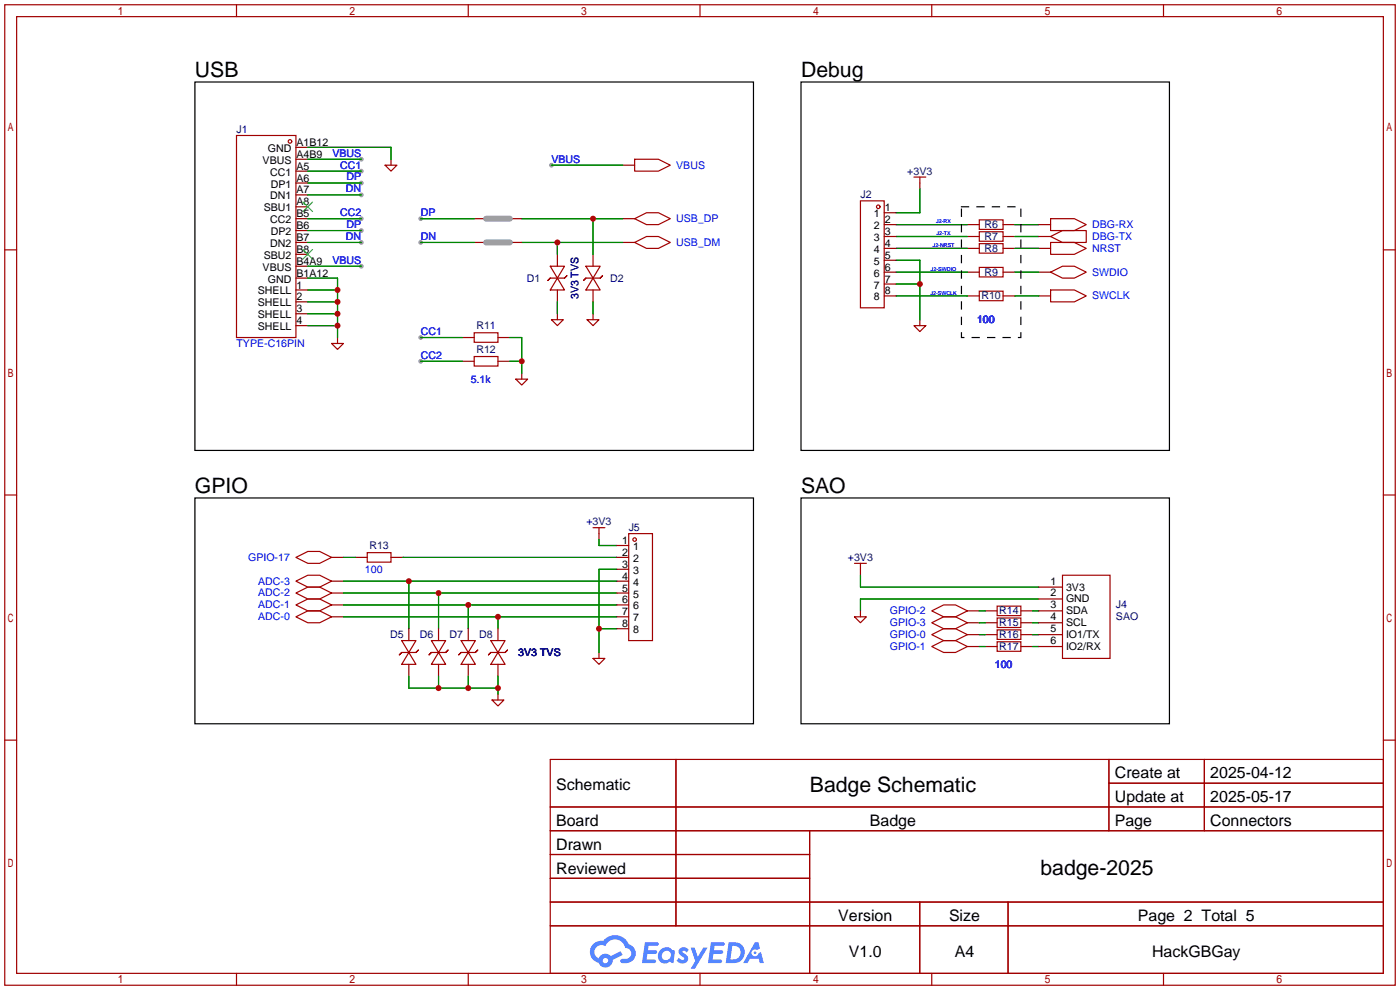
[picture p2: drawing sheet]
<svg xmlns="http://www.w3.org/2000/svg" width="299mm" height="212mm" viewBox="0 0 299 212" stroke-linecap="round" stroke-linejoin="round" font-family="sans-serif">
<g fill="#999">
<circle cx="89.9" cy="72.1" r=".51"/>
<circle cx="77.2" cy="34" r=".51"/>
<circle cx="117.9" cy="35.3" r=".51"/>
<circle cx="77.2" cy="56.9" r=".51"/>
<circle cx="77.2" cy="36.6" r=".51"/>
<circle cx="77.2" cy="46.7" r=".51"/>
<circle cx="89.9" cy="77.2" r=".51"/>
<circle cx="77.2" cy="39.1" r=".51"/>
<circle cx="77.2" cy="49.3" r=".51"/>
<circle cx="77.2" cy="41.7" r=".51"/>
<circle cx="77.2" cy="51.8" r=".51"/>
<circle cx="89.9" cy="46.7" r=".51"/>
<circle cx="89.9" cy="51.8" r=".51"/>
</g>
<g fill="none" stroke="#a10000" stroke-width=".25">
<path d="M1 1h297.2v209.6h-297.2zM3.6 3.6h292.1v204.4h-292.1zM50.5 1v2.6M100.1 1v2.6M149.6 1v2.6M199.1 1v2.6M248.7 1v2.6M1 53.4h2.6M295.7 53.4h2.5M1 105.8h2.6M295.7 105.8h2.5M1 158.2h2.6"/>
<path d="M295.7 158.2h2.5M117.6 162.3h178.1v45.7h-178.1zM117.6 172.5h178.1M117.6 177.5h178.1M144.5 162.3v35.6M173 177.5v30.5M237 162.3v15.2M237 167.4h58.7M257.4 162.3v15.2M117.6 182.6h55.4M117.6 192.8h178.1M117.6 187.7h55.4"/>
<path d="M117.6 197.9h178.1M196.6 192.8v15.2M215.4 192.8v15.2M50.5 208v2.6M100.1 208v2.6M149.6 208v2.6M199.1 208v2.6M248.7 208v2.6"/>
</g>
<g fill="#5487ff">
<path d="M145.3 202.7a1.3 1.3 0 0 1 1.9 .3l-.4 .6a.54 .54 0 0 0-.9-.2l.1 .2a1.34 1.34 0 0 1 .9 1.8 1.47 1.47 0 0 1-2.3-.1l.5-.6 .8 .5a.31 .31 0 0 0 .4-.3 .31 .31 0 0 0-.3-.4 1.12 1.12 0 0 1-.7-1.8z"/>
<path d="M147.6 202.5h.9l.6 2 1.2-2h.9l-2.7 4.6h-.9l1-1.7z"/>
<path d="M137.8 201.4h1.7a1.31 1.31 0 0 1 1.2 .2 .4 .4 0 0 1-.3 .5l-1.8 .1-.1 .9h1.6a.4 .4 0 0 1 .4 .4 .4 .4 0 0 1-.5 .4h-1.6l-.2 1.2h1.4a.46 .46 0 0 1 .5 0 .46 .46 0 0 1 .1 .5l-.4 .2h-2.6z"/>
<path d="M151.9 201.4h1.7a1.32 1.32 0 0 1 1.2 .2 .39 .39 0 0 1-.3 .5l-1.8 .1-.1 .9h1.6a.4 .4 0 0 1 .4 .4 .4 .4 0 0 1-.4 .4h-1.7l-.2 1.2h1.4a.46 .46 0 0 1 .5 0 .46 .46 0 0 1 .1 .5l-.4 .2h-2.6z"/>
<path d="M161.3 201.4h.8l.3 1.3-.6 .4a.75 .75 0 0 0-1.1 .3 .75 .75 0 0 0 .5 1 .75 .75 0 0 0 .9-.7l.5-.2 .6 2.3h-.8l-.3-.9h-1.8l-.5 .9h-1z"/>
<path d="M155.7 201.4l-.6 4.4h1.5a2.27 2.27 0 0 0 2.6-2.2 2.27 2.27 0 0 0-2.7-2.2zM156.5 202.1a1.5 1.5 0 0 1 1.8 1.6 1.5 1.5 0 0 1-1.9 1.4h-.3z"/>
<path d="M141.2 203a1.6 1.6 0 0 0-.3 2.3 1.6 1.6 0 0 0 2.3 .2l.7 .3 .3-2.4-.1-.3-.5-.1a1.58 1.58 0 0 0-2.4 0zM141.8 203.5a.98 .98 0 0 1 1.6 .4 .98 .98 0 0 1-1.1 1.3 .94 .94 0 0 1-.9-.7 .94 .94 0 0 1 .4-1z"/>
<path d="M126.8 201.8a2.37 2.37 0 0 0 1.1 4 1.54 1.54 0 0 0 1.8 1 1.54 1.54 0 0 0 1.2-1.6l2.2-1.1-.5-.8-2 1a1.57 1.57 0 0 0-2.7 .5 1.5 1.5 0 0 1-.7-2.1 1.5 1.5 0 0 1 2.2-.5 2.23 2.23 0 0 1 2.3-1.4 2.23 2.23 0 0 1 2 1.8 1.16 1.16 0 0 1 1.2 1.1 1.16 1.16 0 0 1-1.1 1.2h-.7a.47 .47 0 0 0-.5 .4 .47 .47 0 0 0 .4 .5 2.17 2.17 0 0 0 2.5-.9 2.17 2.17 0 0 0-.3-2.7l-.8-.4a3.2 3.2 0 0 0-5.5-.7l-1.1 .1zM128.8 205.3a.6 .6 0 0 1 1.2 0 .6 .6 0 0 1-1.2 0z"/>
<circle cx="161.4" cy="203.6" r=".28"/>
</g>
<g fill="none" stroke="#a10000" stroke-width=".25">
<path d="M50.5 29h12.7v43.1h-12.7zM82.3 35.3h2.5l-1.2 1.3zM135.6 34h5.1l2.6 1.3-2.6 1.3h-5.1zM195.3 37.8h2.6M196.6 37.8v1.3M117.6 59.4l-.5 .5 .5-.5M117.6 56.9h3l-1.5 2.5zM117.6 59.4h3M119.1 59.4l1.5 2.6h-3zM120.6 59.4l.6-.5-.6 .5M125.2 59.4l-.5 .5 .5-.5M125.2 56.9h3.1l-1.6 2.5z"/>
<path d="M125.2 59.4h3.1M126.7 59.4l1.6 2.6h-3.1zM128.3 59.4l.5-.5-.5 .5M135.6 46.7l2.6-1.2h2.5l2.6 1.2-2.6 1.3h-2.5zM135.6 51.8l2.6-1.3h2.5l2.6 1.3-2.6 1.3h-2.5zM183.9 42.9h5.1v22.9h-5.1zM209.3 47h5.1v2h-5.1zM209.3 49.5h5.1v2.1h-5.1zM209.3 52.1h5.1v2h-5.1zM209.3 57.2h5.1v2h-5.1zM224.5 58.2l2.6-1.3h2.5l2.6 1.3-2.6 1.2h-2.5zM224.5 51.8h5.1l2.6 1.3-2.6 1.3h-5.1z"/>
<path d="M224.5 50.5l2.6-1.2h5.1v2.5h-5.1zM224.5 46.7h5.1l2.6 1.3-2.6 1.3h-5.1zM70.9 73.4h2.5l-1.3 1.3zM101.3 71.1h5.1v2.1h-5.1zM101.3 76.2h5.1v2h-5.1zM117.9 68.3h2.5l-1.3 1.3zM125.5 68.3h2.5l-1.3 1.3zM195.3 69.6h2.6l-1.3 1.3zM209.3 62.2h5.1v2.1h-5.1zM224.5 62h5.1l2.6 1.2-2.6 1.3h-5.1zM110.2 81h2.6l-1.3 1.3zM63.2 119.1l2.6-1.2h2.5l2.6 1.2-2.6 1.3h-2.5z"/>
<path d="M78.5 118.1h5.1v2h-5.1zM126.7 112.8h2.6M128 112.8v1.2M134.4 114h5v22.9h-5zM63.2 131.8l2.6-1.2h2.5l2.6 1.2-2.6 1.3h-2.5zM63.2 129.3l2.6-1.3h2.5l2.6 1.3-2.6 1.3h-2.5zM63.2 126.7l2.6-1.2h2.5l2.6 1.2-2.6 1.3h-2.5zM63.2 124.2l2.6-1.3h2.5l2.6 1.3-2.6 1.3h-2.5zM85.9 139.4l-.6 .6 .6-.6M85.9 136.9h3l-1.5 2.5zM85.9 139.4h3M87.4 139.4l1.5 2.6h-3z"/>
<path d="M88.9 139.4l.5-.5-.5 .5M92.2 139.4l-.5 .6 .5-.6M92.2 136.9h3l-1.5 2.5zM92.2 139.4h3M93.7 139.4l1.5 2.6h-3zM95.2 139.4l.6-.5-.6 .5M98.6 139.4l-.6 .6 .6-.6M98.6 136.9h3l-1.5 2.5zM98.6 139.4h3M100.1 139.4l1.5 2.6h-3zM101.6 139.4l.5-.5-.5 .5M104.9 139.4l-.5 .6 .5-.6"/>
<path d="M104.9 136.9h3l-1.5 2.5zM104.9 139.4h3M106.4 139.4l1.5 2.6h-3zM107.9 139.4l.6-.5-.6 .5M182.6 131.8h2.6l-1.3 1.3zM182.6 120.4h2.6M183.9 120.4v1.3M199.1 135.6l2.6-1.2h2.5l2.6 1.2-2.6 1.3h-2.5zM199.1 138.2l2.6-1.3h2.5l2.6 1.3-2.6 1.2h-2.5zM199.1 130.6l2.6-1.3h2.5l2.6 1.3-2.6 1.2h-2.5zM199.1 133.1l2.6-1.3h2.5l2.6 1.3-2.6 1.3h-2.5zM213.1 129.5h5.1v2.1h-5.1z"/>
<path d="M213.1 132.1h5.1v2h-5.1zM213.1 134.6h5.1v2.1h-5.1zM213.1 137.2h5.1v2h-5.1zM227.1 122.9h10.1v17.8h-10.1zM105.2 149.6h2.5l-1.3 1.3zM126.7 140.7h2.6l-1.3 1.3z"/>
<circle cx="62" cy="30.2" r=".38"/>
<circle cx="187.7" cy="44.2" r=".38"/>
<circle cx="135.6" cy="115.3" r=".38"/>
</g>
<g fill="none" stroke="#870000" stroke-width=".25">
<path d="M63.2 31.5h2.6M63.2 34h2.6M63.2 36.6h2.6M63.2 39.1h2.6M83.6 34v1.3M133.1 35.3h2.5M196.6 39.1v1.3M63.2 46.7h2.6M63.2 51.8h2.6M63.2 41.7h2.6M63.2 44.2h2.6M63.2 49.3h2.6"/>
<path d="M63.2 54.4h2.6M63.2 56.9h2.6M63.2 59.4h2.6M101.3 46.7h2.6M101.3 51.8h2.6M109 46.7h2.5M109 51.8h2.5M119.1 54.4v2.5M126.7 54.4v2.5M133.1 46.7h2.5M133.1 51.8h2.5M189 48h2.5"/>
<path d="M189 50.5h2.5M189 53.1h2.5M189 58.2h2.5M189 45.5h2.5M189 55.6h2.5M206.8 48h2.5M206.8 50.5h2.5M206.8 53.1h2.5M206.8 58.2h2.5M214.4 48h2.5M214.4 50.5h2.5M214.4 53.1h2.5"/>
<path d="M214.4 58.2h2.5M222 48h2.5M222 50.5h2.5M222 53.1h2.5M222 58.2h2.5M63.2 62h2.6M63.2 64.5h2.6M63.2 67.1h2.6M63.2 69.6h2.6M72.1 72.1v1.3M98.8 72.1h2.5M98.8 77.2h2.5"/>
<path d="M106.4 72.1h2.6M106.4 77.2h2.6M111.5 79.8v1.2M119.1 62v2.5M119.1 67.1v1.2M126.7 62v2.5M126.7 67.1v1.2M189 63.2h2.5M189 60.7h2.5M196.6 68.3v1.3M206.8 63.2h2.5M214.4 63.2h2.5"/>
<path d="M222 63.2h2.5M70.9 119.1h2.5M75.9 119.1h2.6M83.6 119.1h2.5M128 114v1.3M131.8 119.1h2.6M131.8 116.6h2.6M70.9 131.8h2.5M70.9 129.3h2.5M70.9 126.7h2.5M70.9 124.2h2.5M87.4 134.4v2.5"/>
<path d="M93.7 134.4v2.5M100.1 134.4v2.5M106.4 134.4v2.5M128 139.4v1.3M131.8 131.8h2.6M131.8 129.3h2.6M131.8 126.7h2.6M131.8 124.2h2.6M131.8 121.7h2.6M131.8 134.4h2.6M183.9 121.7v1.2M183.9 130.6v1.2"/>
<path d="M206.8 135.6h2.5M206.8 138.2h2.5M206.8 130.6h2.5M206.8 133.1h2.5M210.6 135.6h2.5M210.6 138.2h2.5M210.6 130.6h2.5M210.6 133.1h2.5M218.2 135.6h2.5M218.2 138.2h2.5M218.2 130.6h2.5M218.2 133.1h2.5"/>
<path d="M222 135.6h5.1M222 138.2h5.1M222 130.6h5.1M222 133.1h5.1M222 125.5h5.1M222 128h5.1M87.4 142v2.5M93.7 142v2.5M100.1 142v2.5M106.4 142v2.5M106.4 148.3v1.3"/>
</g>
<g fill="none" stroke="#008700" stroke-width=".25">
<path d="M65.8 34h11.4M65.8 36.6h11.4M65.8 39.1h11.4M65.8 31.5h17.8v2.5M117.9 35.3h15.2M65.8 51.8h11.4M65.8 46.7h11.4M65.8 56.9h11.4M65.8 49.3h11.4M65.8 41.7h11.4M65.8 59.4h6.3v12.7M89.9 51.8h11.4"/>
<path d="M89.9 46.7h11.4M111.5 51.8h21.6M111.5 46.7h21.6M119.1 51.8v2.6M126.7 46.7v7.7M191.5 55.6h5.1v12.7M191.5 48h15.3M191.5 50.5h15.3M191.5 53.1h15.3M191.5 58.2h15.3M196.6 40.4v5.1h-5.1M216.9 48h5.1"/>
<path d="M216.9 50.5h5.1M216.9 53.1h5.1M216.9 58.2h5.1M65.8 69.6h6.3M65.8 67.1h6.3M65.8 64.5h6.3M65.8 62h6.3M89.9 77.2h8.9M89.9 72.1h8.9M109 77.2h2.5M109 72.1h2.5v7.7M119.1 64.5v2.6"/>
<path d="M126.7 64.5v2.6M191.5 63.2h15.3M191.5 60.7h5.1M216.9 63.2h5.1M73.4 119.1h2.5M86.1 119.1h45.7M128 115.3v1.3h3.8M73.4 124.2h58.4M73.4 126.7h58.4M73.4 129.3h58.4M73.4 131.8h58.4M87.4 124.2v10.2"/>
<path d="M93.7 126.7v7.7M100.1 129.3v5.1M106.4 131.8v2.6M128 134.4h3.8M131.8 121.7h-3.8v17.7M183.9 122.9v2.6h38.1M209.3 130.6h1.3M209.3 133.1h1.3M209.3 135.6h1.3M209.3 138.2h1.3M220.7 130.6h1.3M220.7 133.1h1.3"/>
<path d="M220.7 135.6h1.3M220.7 138.2h1.3M222 128h-38.1v2.6M87.4 144.5v2.6h19M93.7 144.5v2.6M100.1 144.5v2.6M106.4 144.5v3.8"/>
</g>
<path d="M205.5 44.2h12.7v27.9h-12.7z" fill="none" stroke="#000" stroke-width=".25" stroke-dasharray="1.5 1.8"/>
<path d="M41.7 17.5h119.3v78.8h-119.3zM171.2 17.5h78.7v78.8h-78.7zM41.7 106.4h119.3v48.3h-119.3zM171.2 106.4h78.7v48.3h-78.7z" fill="none" stroke="#000" stroke-width=".25"/>
<path d="M103.9 46.7h5.1M103.9 51.8h5.1" fill="none" stroke="#999" stroke-width="1.3"/>
<path d="M64.8 43.2l2 2M64.8 53.3l2 2.1M66.8 43.2l-2 2M66.8 53.3l-2 2.1" fill="none" stroke="#3c3" stroke-width=".25"/>
<g fill="#c00">
<circle cx="87.4" cy="124.2" r=".63"/>
<circle cx="93.7" cy="126.7" r=".63"/>
<circle cx="100.1" cy="129.3" r=".63"/>
<circle cx="106.4" cy="131.8" r=".63"/>
<circle cx="196.6" cy="60.7" r=".63"/>
<circle cx="128" cy="134.4" r=".63"/>
<circle cx="106.4" cy="147.1" r=".63"/>
<circle cx="100.1" cy="147.1" r=".63"/>
<circle cx="93.7" cy="147.1" r=".63"/>
<circle cx="119.1" cy="51.8" r=".63"/>
<circle cx="126.7" cy="46.7" r=".63"/>
<circle cx="111.5" cy="77.2" r=".63"/>
<circle cx="72.1" cy="69.6" r=".63"/>
<circle cx="72.1" cy="67.1" r=".63"/>
<circle cx="72.1" cy="64.5" r=".63"/>
<circle cx="72.1" cy="62" r=".63"/>
</g>
<g font-size="4.5">
<text x="41.7" y="16.4">USB</text>
<text x="171.2" y="16.4">Debug</text>
<text x="41.7" y="105.3">GPIO</text>
<text x="171.2" y="105.3">SAO</text>
<text x="173.1" y="169.2">Badge Schematic</text>
<text x="222.4" y="187">badge-2025</text>
</g>
<g font-size="3.4">
<text x="238.3" y="166.4">Create at</text>
<text x="258.7" y="166.4">2025-04-12</text>
<text x="118.9" y="168.9">Schematic</text>
<text x="238.3" y="171.4">Update at</text>
<text x="258.7" y="171.4">2025-05-17</text>
<text x="118.9" y="176.5">Board</text>
<text x="185.9" y="176.5">Badge</text>
<text x="238.3" y="176.5">Page</text>
<text x="258.7" y="176.5">Connectors</text>
<text x="118.9" y="181.6">Drawn</text>
<text x="118.9" y="186.7">Reviewed</text>
<text x="179.2" y="196.8">Version</text>
<text x="202.8" y="196.8">Size</text>
<text x="243.2" y="196.8">Page 2 Total 5</text>
<text x="181.4" y="204.5">V1.0</text>
<text x="204.1" y="204.5">A4</text>
<text x="246.2" y="204.5">HackGBGay</text>
</g>
<g font-size="2.3" fill="#000080">
<text x="50.5" y="28.4">J1</text>
<text x="193.9" y="37.3">+3V3</text>
<text x="183.9" y="42.4">J2</text>
<text x="210.4" y="48.7">R6</text>
<text x="210.4" y="51.3">R7</text>
<text x="210.4" y="53.8">R8</text>
<text x="210.4" y="58.9">R9</text>
<text x="112.6" y="60.2">D1</text>
<text x="123.7" y="64" transform="rotate(-90 123.7 64)">3V3 TVS</text>
<text x="130.4" y="60.2">D2</text>
<text x="209.8" y="64">R10</text>
<text x="101.8" y="70.3">R11</text>
<text x="101.8" y="75.4">R12</text>
<text x="125.3" y="112.2">+3V3</text>
<text x="134.4" y="113.5">J5</text>
<text x="78.9" y="117.3">R13</text>
<text x="181.2" y="119.9">+3V3</text>
<text x="213.6" y="131.3">R14</text>
<text x="238.5" y="130">J4</text>
<text x="83.4" y="136.4">D5</text>
<text x="89.7" y="136.4">D6</text>
<text x="96.1" y="136.4">D7</text>
<text x="102.4" y="136.4">D8</text>
<text x="213.6" y="133.8">R15</text>
<text x="213.6" y="136.4">R16</text>
<text x="238.5" y="132.6">SAO</text>
<text x="110.8" y="140.2">3V3 TVS</text>
<text x="213.6" y="138.9">R17</text>
</g>
<g font-size="2.3">
<text x="56.1" y="35">VBUS</text>
<text x="57.3" y="32.5">GND</text>
<text x="63.4" y="31.2">A1B12</text>
<text x="63.4" y="33.7">A4B9</text>
<text x="57.8" y="37.5">CC1</text>
<text x="57.9" y="40.1">DP1</text>
<text x="63.4" y="36.3">A5</text>
<text x="63.4" y="38.8">A6</text>
<text x="63.4" y="41.3">A7</text>
<text x="56.4" y="45.2">SBU1</text>
<text x="57.8" y="42.6">DN1</text>
<text x="57.8" y="47.7">CC2</text>
<text x="63.4" y="43.9">A8</text>
<text x="63.4" y="46.4">B5</text>
<text x="186.8" y="46.4">1</text>
<text x="189.1" y="45.2">1</text>
<text x="189.1" y="47.7">2</text>
<text x="57.8" y="52.8">DN2</text>
<text x="57.9" y="50.2">DP2</text>
<text x="63.4" y="49">B6</text>
<text x="63.4" y="51.5">B7</text>
<text x="186.8" y="49">2</text>
<text x="186.8" y="51.5">3</text>
<text x="189.1" y="50.2">3</text>
<text x="189.1" y="52.8">4</text>
<text x="56.1" y="57.9">VBUS</text>
<text x="56.4" y="55.3">SBU2</text>
<text x="63.4" y="54">B8</text>
<text x="63.4" y="56.6">B4A9</text>
<text x="63.4" y="59.1">B1A12</text>
<text x="186.8" y="54">4</text>
<text x="186.8" y="56.6">5</text>
<text x="186.8" y="59.1">6</text>
<text x="189.1" y="55.3">5</text>
<text x="189.1" y="57.9">6</text>
<text x="55.1" y="62.9">SHELL</text>
<text x="55.1" y="65.5">SHELL</text>
<text x="57.3" y="60.4">GND</text>
<text x="63.4" y="61.7">1</text>
<text x="63.4" y="64.2">2</text>
<text x="186.8" y="61.7">7</text>
<text x="186.8" y="64.2">8</text>
<text x="189.1" y="60.4">7</text>
<text x="189.1" y="62.9">8</text>
<text x="55.1" y="68">SHELL</text>
<text x="55.1" y="70.6">SHELL</text>
<text x="63.4" y="66.7">3</text>
<text x="63.4" y="69.3">4</text>
<text x="133" y="116.3">1</text>
<text x="133" y="118.8">2</text>
<text x="135.3" y="117.5">1</text>
<text x="133" y="121.4">3</text>
<text x="133" y="123.9">4</text>
<text x="135.3" y="120.1">2</text>
<text x="135.3" y="122.6">3</text>
<text x="135.3" y="125.2">4</text>
<text x="224.5" y="124.9">1</text>
<text x="133" y="126.4">5</text>
<text x="133" y="129">6</text>
<text x="133" y="131.5">7</text>
<text x="135.3" y="127.7">5</text>
<text x="135.3" y="130.2">6</text>
<text x="224.5" y="127.5">2</text>
<text x="224.5" y="130">3</text>
<text x="227.8" y="126.2">3V3</text>
<text x="227.8" y="128.7">GND</text>
<text x="227.8" y="131.3">SDA</text>
<text x="133" y="134.1">8</text>
<text x="135.3" y="132.8">7</text>
<text x="135.3" y="135.3">8</text>
<text x="224.5" y="132.6">4</text>
<text x="224.5" y="135.1">5</text>
<text x="224.5" y="137.6">6</text>
<text x="227.8" y="133.8">SCL</text>
<text x="227.8" y="136.4">IO1/TX</text>
<text x="227.8" y="138.9">IO2/RX</text>
</g>
<g font-size="2.3" fill="#00f">
<text x="71" y="33.5">VBUS</text>
<text x="117.9" y="34.8">VBUS</text>
<text x="72.7" y="36">CC1</text>
<text x="73.9" y="41.1">DN</text>
<text x="74.1" y="38.6">DP</text>
<text x="144.5" y="36">VBUS</text>
<text x="72.7" y="46.2">CC2</text>
<text x="89.9" y="46.2">DP</text>
<text x="144.5" y="47.5">USB_DP</text>
<text x="73.9" y="51.3">DN</text>
<text x="74.1" y="48.7">DP</text>
<text x="89.9" y="51.3">DN</text>
<text x="144.5" y="52.5">USB_DM</text>
<text x="233.4" y="53.8">NRST</text>
<text x="233.4" y="51.3">DBG-TX</text>
<text x="233.4" y="48.7">DBG-RX</text>
<text x="71" y="56.4">VBUS</text>
<text x="233.4" y="58.9">SWDIO</text>
<text x="233.4" y="64">SWCLK</text>
<text x="89.9" y="71.6">CC1</text>
<text x="208.8" y="69.1">100</text>
<text x="50.5" y="74.1">TYPE-C16PIN</text>
<text x="89.9" y="76.7">CC2</text>
<text x="100.6" y="81.8">5.1k</text>
<text x="53" y="119.9">GPIO-17</text>
<text x="55.2" y="124.9">ADC-3</text>
<text x="78" y="122.4">100</text>
<text x="55.2" y="130">ADC-1</text>
<text x="55.2" y="127.5">ADC-2</text>
<text x="190.2" y="131.3">GPIO-2</text>
<text x="55.2" y="132.6">ADC-0</text>
<text x="190.2" y="136.4">GPIO-0</text>
<text x="190.2" y="133.8">GPIO-3</text>
<text x="190.2" y="138.9">GPIO-1</text>
<text x="212.6" y="142.7">100</text>
</g>
<g font-size="1.1" fill="#00f">
<text x="200.1" y="47.7">J2-RX</text>
<text x="199.3" y="52.8">J2-NRST</text>
<text x="200.2" y="50.3">J2-TX</text>
<text x="199" y="57.9">J2-SWDIO</text>
<text x="198.9" y="63">J2-SWCLK</text>
</g>
</svg>
